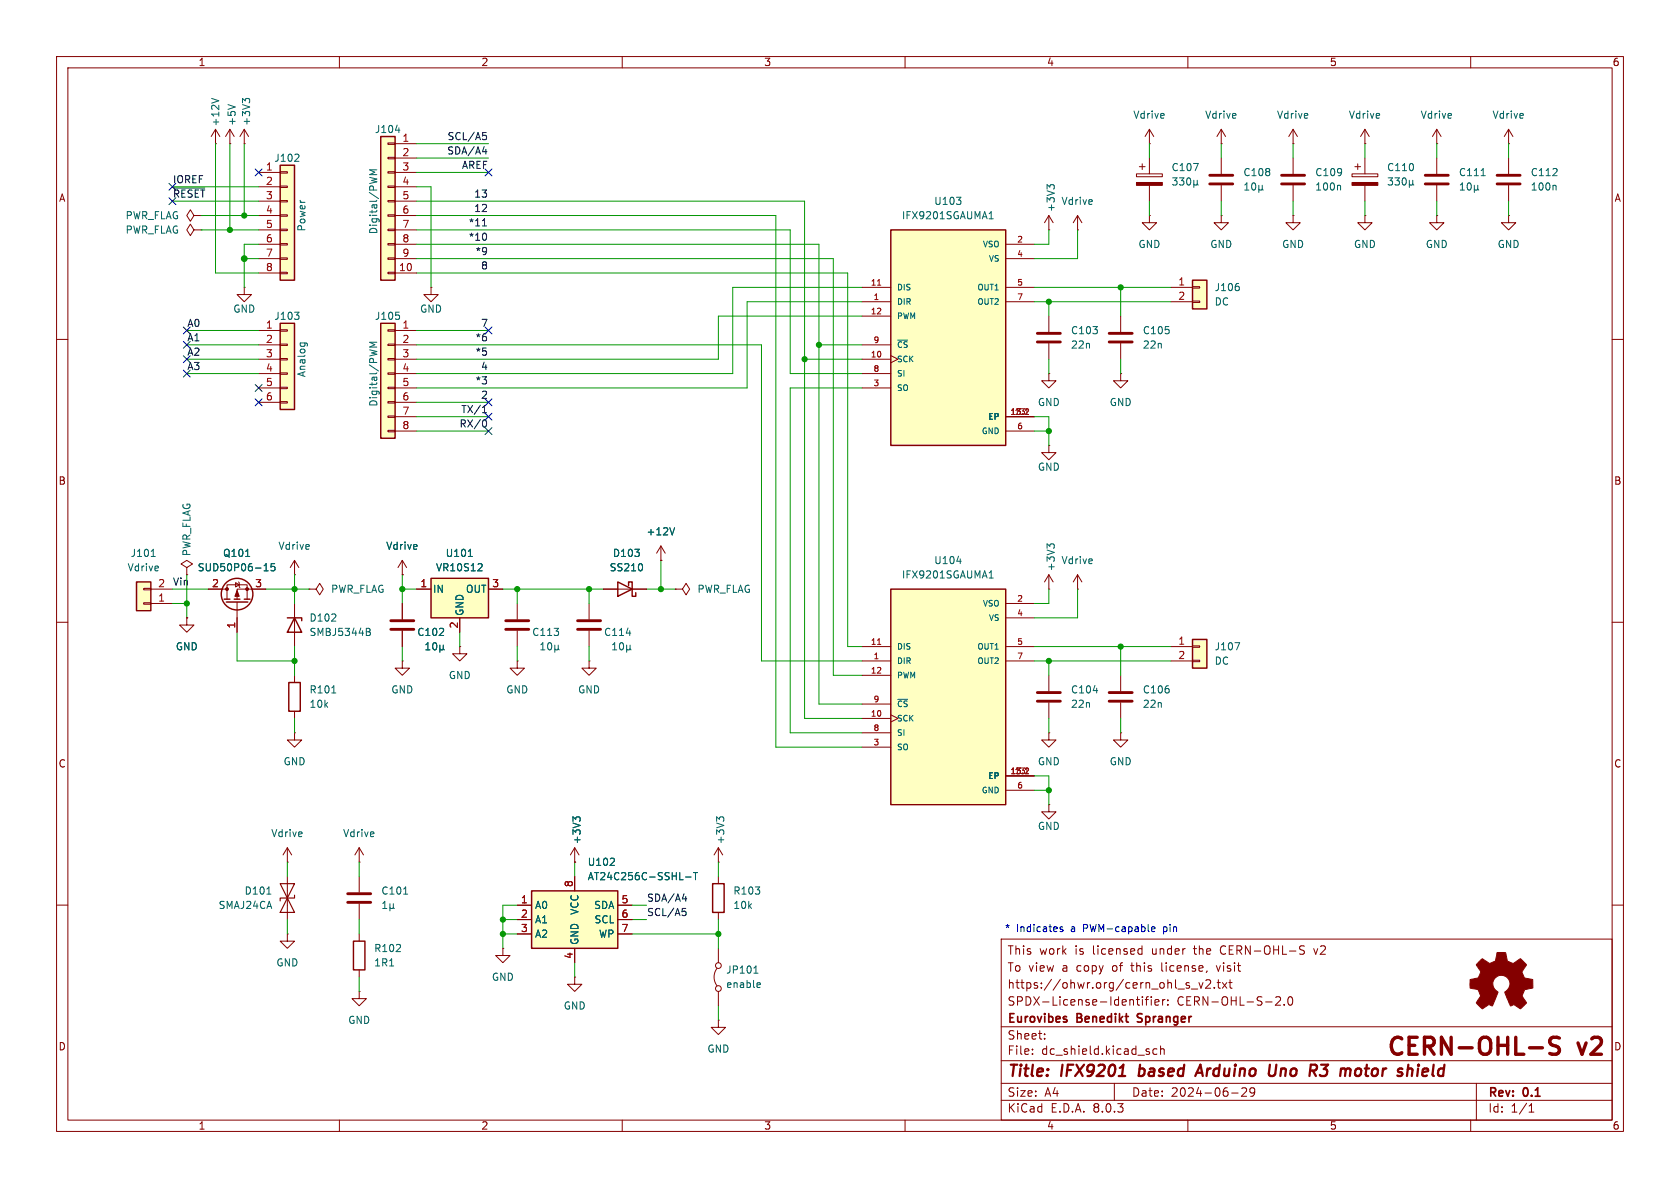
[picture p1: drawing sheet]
<svg xmlns="http://www.w3.org/2000/svg" width="297mm" height="210mm" viewBox="0 0 297 210" stroke-linecap="round" stroke-linejoin="round" font-family="sans-serif">
<g fill="none" stroke="#840000" stroke-width=".18">
<path d="M10 10h277v190h-277zM12 12h273v186h-273zM60 10v2M110 10v2M160 10v2M210 10v2M260 10v2M10 60h2M43.2 50.8v1.3h1.2l-1.2 1.2-1.3-1.2h1.3M43.2 50.8h.1M285 60h2M10 110h2"/>
<path d="M71.1 116.8v1.3h1.3l-1.3 1.3-1.3-1.3h1.3M71.1 116.8h.1M91.4 116.8v1.3h1.3l-1.3 1.3-1.2-1.3h1.2M91.4 116.8h.1M91.4 106.7v2.8M91.4 111.5v2.8M104.1 106.7v2.8M104.1 111.5v2.8M285 110h2M10 160h2M285 160h2M101.6 172.7v1.3h1.3l-1.3 1.3-1.3-1.3h1.3"/>
<path d="M101.6 172.7h.1M177 166h108v32h-108zM200.9 176.7h.6M201.3 177.7h.2M201.5 167.7l.4 .1M201.9 167.2v1.5M201.9 168.6l-.4 .1M202 176.2v.1M202 176.7v1M202.5 176.7h.5M203 176.2l-.3 .2v1.3M203.5 176.2v.1"/>
<path d="M203.5 176.7v1M204.2 177.2l.7-.1-.1-.3-.4-.1-.2 .2v.7h.6M205.5 176.7v1M206 176.7l-.3 .1-.2 .2M206.5 177.6v.1M206.5 176.8v.1M209.9 174.2l.3 .1 .1 .2-.2 .2h-.3M209.9 173.7l.3 .1M210.6 174.8h1.1M212 173.7l.3 1 .4-1M213.2 173.3l.5-.1 .3 .1v.3l-.9 1.1h.9M214.7 174.6v.1"/>
<path d="M215 170.7l.4 1M215.2 173.7h.5M215.4 173.2v1.3l.3 .2M216.1 173.7l.8 1M216.9 173.7l-.8 1M217.2 173.7h.6M217.5 173.2v1.3l.3 .2M225.5 176.3l.6-.1 .2 .1 .1 .3-.9 1.1h.9M227 177.6v.1M227.8 176.3l.2-.1a.81 .81 0 0 1 .6 .6 .81 .81 0 0 1-.3 .8l-.1 .1a.81 .81 0 0 1-.4-1.4zM229.9 167.8l.6 .3 .1 .3-.3 .3-.6-.1M229.9 167.3h.7"/>
<path d="M232.2 167.7l.4 1M60 198v2M110 198v2M160 198v2M177 194.5h108M177 191.5h108M177 187.5h108M177 181.5h108M182.5 186.3v.1M182.5 185.5v.1M184.7 183.6v.1M184.7 182.8v.1"/>
<path d="M197 191.5v3M204.5 185.5l-.4-.1-.3 .3v.4l.2 .2h.5M205.2 185.5l.2-.1 .3 .1 .1 .9M205.2 184.9v1.5M210 198v2M217.7 193.2h1.2M219.5 192.4l.6-.1 .2 .1 .1 .3-.9 1.1h.9M221.8 192.9l-.3 .3h-.3l-.2-.3 .1-.5 .4-.1 .2 .1a.99 .99 0 0 1-.3 1.4h-.3M260 198v2M261 191.5v6.5M270.3 196.6h.9M270.3 195.5l.4-.4v1.5"/>
</g>
<path d="M201.3 190.1l.2 .1M201.6 188.2l-.3 2M211.3 190.2l.9-2 .4 2M211.6 189.6h.9M225.6 188.2l-.2 1.6a.66 .66 0 0 1-.8 .4M233.3 190l.3 .2h.6M233.6 188.2h1.2M240.3 188.9a.62 .62 0 0 0-.7 .4v.7a.52 .52 0 0 0 .8 .1M250.7 188.9l-.2 1.3" fill="none" stroke="#840000" stroke-width=".4"/>
<path d="M201.1 179.3v.5M201.1 180.6l.2 .1" fill="none" stroke="#840000" stroke-width=".3"/>
<path d="M270.4 185.2h2.3M275.7 183.5l-.4-.1h-.8a.73 .73 0 0 0-.5 .7 .73 .73 0 0 0 .5 .7 1.1 1.1 0 0 1 1.2 .7 .77 .77 0 0 1-.6 .9h-.7l-.4-.2" fill="none" stroke="#840000" stroke-width=".6"/>
<path d="M89.4 111.3h4.1M89.4 109.7h4.1M102.1 111.3h4.1M102.1 109.7h4.1" fill="none" stroke="#840000" stroke-width=".51"/>
<g fill="none" stroke="#006464" stroke-width=".18">
<path d="M95.6 114.9h.7M95.6 114l.4-.4v1.3M96.9 113.7l.2-.1a.68 .68 0 0 1 .5 .6 .68 .68 0 0 1-.5 .7l-.2-.1-.1-.4zM98.1 114.7l.2 .2h.2l.2-.2M98.1 114v1.3M98.7 114.7l.2 .2M98.7 114v.7M108.3 114.9h.7M108.3 114l.4-.4v1.3M109.6 113.7l.2-.1a.68 .68 0 0 1 .5 .6 .68 .68 0 0 1-.5 .7l-.2-.1-.1-.4zM110.7 111.9h.8M110.8 114.7l.2 .2h.2l.2-.2"/>
<path d="M110.8 114v1.3M111.4 114.7l.2 .2M111.4 114v.7"/>
</g>
<path d="M67.3 57.2h2.5v20.3h-2.5z" fill="#ffffc2"/>
<g fill="none" stroke="#840000" stroke-width=".18">
<path d="M228.6 25.4h.1M228.6 22.9l-.8 1.2M228.6 22.9v2.5M228.6 27.9v2.8M228.6 32.8v2.8M228.6 22.9l.8 1.2M239 30.7h4.6v.5h-4.6zM239.5 29.5h1M240 29v1M241.3 38.1v1.3h1.3l-1.3 1.2-1.3-1.2h1.3M241.3 38.1h.1M241.3 25.4h.1"/>
<path d="M241.3 22.9l-.8 1.2M241.3 22.9v2.5M241.3 27.9v2.8M241.3 32.8v2.8M241.3 22.9l.8 1.2M254 38.1v1.3h1.3l-1.3 1.2-1.3-1.2h1.3M254 38.1h.1M254 27.9v2.8M254 32.8v2.8M266.7 38.1v1.3h1.3l-1.3 1.2-1.3-1.2h1.3M266.7 38.1h.1M266.7 25.4h.1"/>
<path d="M266.7 22.9l-.8 1.2M266.7 22.9v2.5M266.7 22.9l.8 1.2M68.6 58.3h1.2v.2h-1.2zM69.8 58.4h3.9M68.6 76.1h1.2v.2h-1.2zM68.6 73.5h1.2v.3h-1.2zM68.6 71h1.2v.2h-1.2zM68.6 68.5h1.2v.2h-1.2zM68.6 65.9h1.2v.3h-1.2zM68.6 63.4h1.2v.2h-1.2zM68.6 60.8h1.2v.3h-1.2z"/>
<path d="M69.8 61h3.9M69.8 63.5h3.9M69.8 66h3.9M69.8 68.6h3.9M69.8 71.1h3.9M69.8 73.7h3.9M69.8 76.2h3.9M71.1 99.1l-.7 1.2M71.1 99.1v2.5M71.1 99.1l.8 1.2M116.8 99.1h.1M116.8 96.5l-.7 1.3"/>
<path d="M116.8 96.5v2.6M116.8 96.5l.8 1.3M71.1 101.6h.1M71.1 106.7v2.8M71.1 111.5v2.8M106.7 104.1h7.6M52.1 129.5v1.3h1.2l-1.2 1.3-1.3-1.3h1.3M52.1 129.5h.1M185.4 129.5v1.3h1.3l-1.3 1.3-1.3-1.3h1.3M185.4 129.5h.1M198.1 129.5v1.3h1.3l-1.3 1.3-1.3-1.3h1.3M198.1 129.5h.1"/>
<path d="M50.8 152.4h.1M50.8 149.9v2.5M50.8 154.9v7.7M50.8 149.9l-.8 1.2M50.8 149.9l.8 1.2M63.5 152.4h.1M63.5 149.9v2.5M63.5 154.9v2.8M63.5 159.8v2.8M63.5 149.9l-.8 1.2M63.5 149.9l.8 1.2M185.4 142.2v1.3h1.3l-1.3 1.3-1.3-1.3h1.3"/>
<path d="M185.4 142.2h.1M50.8 165.1v1.3h1.3l-1.3 1.2-1.3-1.2h1.3M50.8 165.1h.1M63.5 175.3v1.2h1.3l-1.3 1.3-1.3-1.3h1.3M63.5 175.3h.1M63.5 165.1v1.3M63.5 171.5v1.2M88.9 167.6v1.3h1.3l-1.3 1.3-1.3-1.3h1.3M88.9 167.6h.1M126.7 171.2a2.54 2.54 0 0 0 0 3M127 167.6v2.6M127 175.3v2.5"/>
<path d="M127 180.3v1.3h1.3l-1.3 1.3-1.3-1.3h1.3M127 180.3h.1"/>
<circle cx="127" cy="174.8" r=".51"/>
<circle cx="127" cy="170.7" r=".51"/>
</g>
<path d="M67.3 57.2h2.5v20.3h-2.5zM109.2 102.9l2.6 1.2-2.6 1.3zM111.1 103.5v-.6h.7v2.5h.6v-.6M62.5 166.4h2v5.1h-2z" fill="none" stroke="#840000" stroke-width=".25"/>
<g fill="none" stroke="#006464" stroke-width=".18">
<path d="M236.8 32.8l.2 .1v.7M245.4 31.4h.8l-.4 .5 .3 .1v.6l-.2 .1-.5-.1M246.6 31.4h.8l-.4 .5 .3 .1v.6l-.1 .1-.6-.1M248 31.6l.2-.2a.68 .68 0 0 1 .4 .7 .68 .68 0 0 1-.4 .6l-.2-.1-.1-.4zM249.2 32.5l.1 .2h.3l.2-.2M249.2 31.9v1.2M249.8 32.5l.1 .2M249.8 31.9v.6M258.2 33.6h.7M258.2 32.7l.3-.4v1.3M259.5 32.5l.2-.2a.68 .68 0 0 1 .4 .7 .68 .68 0 0 1-.4 .6l-.2-.1-.1-.4zM260.6 33.4l.2 .2h.3l.1-.2"/>
<path d="M260.6 32.8v1.2M261.2 33.4l.2 .2M261.2 32.8v.6M261.9 31.1h.7M70 55.2h.6M70.5 55.7l.1 .2-.1 .5M66.6 60.5h-1.3l1 .4-1 .5h1.3M113.5 99.9v.8M119.3 93.3l-.5 1.3M75.3 114.9h.7M75.3 114l.3-.4v1.3M76.7 113.7l.1-.1a.68 .68 0 0 1 .4 .6 .68 .68 0 0 1-.4 .7 .84 .84 0 0 1-.1-1.2z"/>
<path d="M77.8 114.7l.1 .2h.3l.2-.2M77.8 114v1.3M78.4 114.7l.1 .2M78.4 114v.7M47.2 158.1h.7M67.7 159.7l.3-.4v1.3M68.9 159.8v1.2M69.5 159.8v.6M71.4 158.1h.7M67.7 160.6h.7M68.9 170.8h.7M68.9 160.4l.2 .2h.3l.1-.2"/>
<path d="M69.5 160.4l.2 .2M133.3 172h.7M133.5 170.9l.1-.1v1.2M134 173.7l.4 .1v.2l-.6 .1M134.4 174.5l-.4 .1"/>
</g>
<path d="M226.6 32.5h4M226.6 31h4M252 32.5h4M252 31h4M69.1 111.3h4.1M69.1 109.7h4.1M61.5 159.5h4M61.5 158h4" fill="none" stroke="#840000" stroke-width=".51"/>
<g fill="#840000" stroke="#840000" stroke-width=".18">
<path d="M261.5 170l.6-.5 .8 .6a.62 .62 0 0 0 1.1 0l.2-.1a1.62 1.62 0 0 0 .4-1.4l.1-.2h1.5l.1 .8a.74 .74 0 0 0 .7 .9l.5 .2 1.3-.8 1 1-.4 .7a.75 .75 0 0 0-.1 1.2l.2 .5 1.5 .3v1.5l-1.4 .2-.1 .2a1.23 1.23 0 0 0-.3 1.2l.7 1-.1 .1-1 .9-.8-.5a.54 .54 0 0 0-.9 0l-1.1-2.3a2.33 2.33 0 0 0 .9-2 1.54 1.54 0 0 0-2.5-.7 1.54 1.54 0 0 0 .4 2.6l-1 2.4a.69 .69 0 0 0-1.1 .2l-.6 .3-1.1-1 .8-1.2-.3-.6a.71 .71 0 0 0-.9-.7l-.7-.2v-1.4l.4-.1a1.11 1.11 0 0 0 1.3-.7 .72 .72 0 0 0-.2-1.2l-.4-.7z"/>
<path d="M239 32.3h4.6v.5h-4.6z"/>
</g>
<path d="M49.5 156.2h2.6l-1.3 2.6zM50.8 158.8l1.3 2.5h-2.6zM52.1 158.2v.6h-2.6v.5" fill="none" stroke="#840000" stroke-width=".2"/>
<path d="M76.2 102.2h10.2v7h-10.2z" fill="#ffffc2"/>
<path d="M76.2 102.2h10.2v7h-10.2zM51.1 120.7h2v5h-2z" fill="none" stroke="#840000" stroke-width=".25"/>
<g fill="none" stroke="#840000" stroke-width=".18">
<path d="M185.4 38.1l-.7 1.3M185.4 38.1v2.5M185.4 38.1l.8 1.3M190.5 38.1l-.8 1.3M190.5 38.1v2.5M190.5 38.1l.8 1.3M200.9 30.7h4.6v.5h-4.6zM201.4 29.5h1M201.9 29v1M203.2 38.1v1.3h1.3l-1.3 1.2-1.3-1.2h1.3M203.2 38.1h.1M203.2 25.4h.1"/>
<path d="M203.2 22.9v2.5M203.2 27.9v2.8M203.2 32.8v2.8M203.2 22.9l-.8 1.2M203.2 22.9l.8 1.2M215.9 25.4h.1M215.9 38.1v1.3h1.3l-1.3 1.2-1.3-1.2h1.3M215.9 38.1h.1M215.9 22.9l-.8 1.2M215.9 22.9v2.5M215.9 27.9v2.8M215.9 32.8v2.8"/>
<path d="M215.9 22.9l.8 1.2M228.6 38.1v1.3h1.3l-1.3 1.2-1.3-1.2h1.3M228.6 38.1h.1M254 25.4h.1M254 22.9l-.8 1.2M254 22.9v2.5M254 22.9l.8 1.2M266.7 27.9v2.8M266.7 32.8v2.8M185.4 40.6h.1M190.5 40.6h.1M52.1 119.4v1.3"/>
<path d="M73.7 104.1h2.5M81.3 114.3v1.3h1.2l-1.2 1.2-1.3-1.2h1.3M81.3 114.3h.1M81.3 109.2v2.6M86.4 104.1h2.5M104.1 116.8v1.3h1.3l-1.3 1.3-1.2-1.3h1.2M104.1 116.8h.1M52.1 125.7v1.3"/>
</g>
<g fill="none" stroke="#006464" stroke-width=".18">
<path d="M185.6 33.1l-.5-.5v.8M185.6 32.9l.2-.3h.3l.3 .3M207.3 31.4h.8l-.4 .5 .3 .1v.6l-.2 .1-.5-.1M208.5 31.4h.8l-.4 .5 .3 .1v.6l-.1 .1-.6-.1M209.9 31.6l.2-.2a.68 .68 0 0 1 .4 .7 .68 .68 0 0 1-.4 .6l-.2-.1-.1-.4zM211 28.9h.8l-.5 1.3M211.1 32.5l.1 .2h.3l.2-.2M211.1 31.9v1.2M211.7 32.5l.1 .2M211.7 31.9v.6M220.1 33.6h.7M220.1 32.7l.3-.4v1.3"/>
<path d="M221.4 32.5l.2-.2a.68 .68 0 0 1 .4 .7 .68 .68 0 0 1-.4 .6l-.2-.1-.1-.4zM222.5 33.4l.2 .2h.3l.1-.2M222.5 32.8v1.2M223.1 33.4l.2 .2M223.1 32.8v.6M274.9 32.8l.2 .1v.7M82.8 98.4h.7M85 99.6l.2 .3v.3l-.7 .7h.7M58.7 122.5h.7"/>
</g>
<path d="M200.9 32.3h4.6v.5h-4.6z" fill="#840000" stroke="#840000" stroke-width=".18"/>
<path d="M213.9 32.5h4M213.9 31h4M264.7 32.5h4M264.7 31h4" fill="none" stroke="#840000" stroke-width=".51"/>
<path d="M49.5 57.2h2.6v15.2h-2.6z" fill="#ffffc2"/>
<g fill="none" stroke="#840000" stroke-width=".18">
<path d="M45.7 58.4h3.8M49.5 58.3h1.3v.2h-1.3zM76.2 50.8v1.3h1.3l-1.3 1.2-1.3-1.2h1.3M76.2 50.8h.1M45.7 61h3.8M45.7 63.5h3.8M45.7 66h3.8M45.7 68.6h3.8M45.7 71.1h3.8M49.5 71h1.3v.2h-1.3zM49.5 68.5h1.3v.2h-1.3zM49.5 65.9h1.3v.3h-1.3z"/>
<path d="M49.5 63.4h1.3v.2h-1.3zM49.5 60.8h1.3v.3h-1.3zM54.6 104.1h1.3l.6-1 .6 1-.6 1.1-.6-1.1M54.6 104.1h.1M198.1 119.4v2.8M198.1 124.2v2.8"/>
</g>
<path d="M49.5 57.2h2.6v15.2h-2.6z" fill="none" stroke="#840000" stroke-width=".25"/>
<path d="M52.1 55.2h.8l-.5 .5M52.7 55.7l.2 .2-.2 .5M53.1 60.6h1l.2 .3M53.1 60.6v.4M53.9 60.6v.4" fill="none" stroke="#006464" stroke-width=".18"/>
<path d="M196.1 124h4.1M196.1 122.4h4.1" fill="none" stroke="#840000" stroke-width=".51"/>
<path d="M67.3 24.1h2.5v25.4h-2.5z" fill="#ffffc2"/>
<g fill="none" stroke="#840000" stroke-width=".18">
<path d="M68.6 38h1.2v.2h-1.2zM68.6 35.4h1.2v.3h-1.2zM68.6 32.9h1.2v.2h-1.2zM68.6 30.4h1.2v.2h-1.2zM68.6 27.8h1.2v.3h-1.2zM68.6 25.3h1.2v.2h-1.2zM69.8 25.4h3.9M69.8 27.9h3.9M69.8 30.5h3.9M69.8 33h3.9M69.8 35.6h3.9M69.8 38.1h3.9"/>
<path d="M68.6 48.1h1.2v.3h-1.2zM68.6 45.6h1.2v.2h-1.2zM68.6 43.1h1.2v.2h-1.2zM68.6 40.5h1.2v.3h-1.2zM69.8 48.3h3.9M69.8 40.6h3.9M69.8 43.2h3.9M69.8 45.7h3.9"/>
</g>
<path d="M67.3 24.1h2.5v25.4h-2.5z" fill="none" stroke="#840000" stroke-width=".25"/>
<path d="M66.6 30h-1.3l1 .4-1 .5h1.3M69.9 23h.8" fill="none" stroke="#006464" stroke-width=".18"/>
<path d="M210.8 113h2.6v5.1h-2.6z" fill="#ffffc2"/>
<path d="M34.3 40.6l-.6-1-.7 1 .7 1.1 .6-1.1h1.3M35.6 40.6h.1M190.5 104.1h.1M190.5 101.6l-.8 1.3M190.5 101.6v2.5M190.5 101.6l.8 1.3M207 114.3h3.8M207 116.8h3.8M210.8 116.7h1.3v.3h-1.3zM210.8 114.2h1.3v.2h-1.3z" fill="none" stroke="#840000" stroke-width=".18"/>
<path d="M210.8 113h2.6v5.1h-2.6z" fill="none" stroke="#840000" stroke-width=".25"/>
<path d="M218.3 113.6h.9l-.6 1.3" fill="none" stroke="#006464" stroke-width=".18"/>
<path d="M157.5 104.1h20.3v38.1h-20.3z" fill="#ffffc2"/>
<path d="M157.5 104.1h20.3v38.1h-20.3zM126 156.2h2v5.1h-2z" fill="none" stroke="#840000" stroke-width=".25"/>
<g fill="none" stroke="#840000" stroke-width=".18">
<path d="M34.3 38.1l-.6-1-.7 1 .7 1 .6-1h1.3M35.6 38.1h.1M152.4 116.8h5.1M152.4 114.3h5.1M152.4 119.4h5.1M177.8 116.8h5.1M177.8 114.3h5.1M177.8 106.7h5.1M177.8 109.2h5.1M185.4 104.1h.1M185.4 101.6l-.7 1.3M185.4 101.6v2.5"/>
<path d="M185.4 119.4v2.8M185.4 101.6l.8 1.3M152.4 127h5.1M152.4 132.1h5.1M152.4 129.5h5.1M152.4 124.5h5.1M157.5 126.4l1.2 .6-1.2 .6M177.8 137.2h5.1M177.8 139.7h5.1M185.4 124.2v2.8M127 152.4h.1M127 149.9l-.8 1.2"/>
<path d="M127 149.9v2.5M127 154.9v1.3M127 149.9l.8 1.2M127 161.3v1.3"/>
</g>
<path d="M155.1 113.9h.6M181.6 135.8l.2 .2v.2l-.6 .6h.6" fill="none" stroke="#a90000" stroke-width=".18"/>
<path d="M169.2 99.2h.7M185.6 96.6l-.5-.5v.8M185.6 96.4l.2-.3h.3l.3 .3M174.9 102.2h.7M174.9 101.3l.3-.4v1.3M158.7 123.6h1.8M193.3 122.1h.8M127.2 144.8l-.5-.4v.8M127.2 144.6l.2-.2h.3l.3 .2" fill="none" stroke="#006464" stroke-width=".18"/>
<path d="M183.4 124h4.1M183.4 122.4h4.1" fill="none" stroke="#840000" stroke-width=".51"/>
<path d="M210.8 49.5h2.6v5.1h-2.6z" fill="#ffffc2"/>
<path d="M207 50.8h3.8M207 53.3h3.8M210.8 53.2h1.3v.3h-1.3zM210.8 50.7h1.3v.2h-1.3z" fill="none" stroke="#840000" stroke-width=".18"/>
<path d="M210.8 49.5h2.6v5.1h-2.6z" fill="none" stroke="#840000" stroke-width=".25"/>
<path d="M219 50.7l.1 .1-.1 .5" fill="none" stroke="#006464" stroke-width=".18"/>
<path d="M49.5 29.2h2.6v20.3h-2.6z" fill="#ffffc2"/>
<g fill="none" stroke="#840000" stroke-width=".18">
<path d="M45.7 30.5h3.8M45.7 33h3.8M45.7 35.6h3.8M45.7 38.1h3.8M49.5 38h1.3v.2h-1.3zM49.5 35.4h1.3v.3h-1.3zM49.5 32.9h1.3v.2h-1.3zM49.5 30.4h1.3v.2h-1.3zM45.7 40.6h3.8M45.7 43.2h3.8M45.7 45.7h3.8M45.7 48.3h3.8"/>
<path d="M49.5 48.1h1.3v.3h-1.3zM49.5 45.6h1.3v.2h-1.3zM49.5 43.1h1.3v.2h-1.3zM49.5 40.5h1.3v.3h-1.3zM198.1 55.9v2.8M198.1 60.7v2.8"/>
</g>
<path d="M49.5 29.2h2.6v20.3h-2.6z" fill="none" stroke="#840000" stroke-width=".25"/>
<path d="M52.7 27.3l.2 .2-.1 .3-.7 .7h.8" fill="none" stroke="#006464" stroke-width=".18"/>
<path d="M196.1 58.9h4.1M196.1 60.5h4.1" fill="none" stroke="#840000" stroke-width=".51"/>
<path d="M157.5 40.6h20.3v38.1h-20.3z" fill="#ffffc2"/>
<path d="M157.5 40.6h20.3v38.1h-20.3zM50.8 109.2h2.5v.5M52.1 109.2l1.2 2.6h-2.5z" fill="none" stroke="#840000" stroke-width=".25"/>
<g fill="none" stroke="#840000" stroke-width=".18">
<path d="M38.1 25.4h.1M38.1 22.9l-.8 1.2M38.1 22.9v2.5M38.1 22.9l.8 1.2M40.6 25.4h.1M40.6 22.9l-.7 1.2M40.6 22.9v2.5M40.6 22.9l.8 1.2M43.2 25.4h.1M43.2 22.9l-.8 1.2M43.2 22.9v2.5M43.2 22.9l.7 1.2"/>
<path d="M152.4 53.3h5.1M152.4 50.8h5.1M152.4 55.9h5.1M177.8 53.3h5.1M177.8 50.8h5.1M177.8 43.2h5.1M177.8 45.7h5.1M185.4 55.9v2.8M152.4 63.5h5.1M152.4 68.6h5.1M152.4 66h5.1M152.4 61h5.1"/>
<path d="M157.5 62.9l1.2 .6-1.2 .6M177.8 73.7h5.1M177.8 76.2h5.1M185.4 78.7v1.3h1.3l-1.3 1.3-1.3-1.3h1.3M185.4 78.7h.1M185.4 60.7v2.8M52.1 106.7v7.6M119.4 104.1h1.2l.7-1 .6 1-.6 1.1-.7-1.1M119.4 104.1h.1"/>
</g>
<path d="M155.1 50.4h.6M181.6 72.3l.2 .2v.2l-.6 .6h.6" fill="none" stroke="#a90000" stroke-width=".18"/>
<path d="M37.4 17.4l1.3 .4M40.3 18.5l1.3 .4M43.4 17.8l-.5-.4v.8M43.4 17.6l.2-.2h.3l.2 .2M169.1 34.9h.8l-.4 .5M169.8 35.5v.5M174.9 38.7h.7M174.9 37.8l.3-.4v1.3M158.7 60.1h1.8M64.8 111.1l.6 .1v.2l-.2 .3M64.8 111.7h.4M65.2 111.7l.3 .2-.1 .3-.6 .1" fill="none" stroke="#006464" stroke-width=".18"/>
<path d="M183.4 58.9h4.1M183.4 60.5h4.1" fill="none" stroke="#840000" stroke-width=".51"/>
<path d="M24.1 102.9h2.6v5.1h-2.6z" fill="#ffffc2"/>
<g fill="none" stroke="#840000" stroke-width=".18">
<path d="M185.4 66v1.3h1.3l-1.3 1.3-1.3-1.3h1.3M185.4 66h.1M198.1 66v1.3h1.3l-1.3 1.3-1.3-1.3h1.3M198.1 66h.1M25.4 104h1.3v.3h-1.3zM25.4 106.6h1.3v.2h-1.3zM26.7 106.7h3.8M26.7 104.1h3.8M33 100.3l1-.6-1-.6-1 .6 1 .6v1.3M33 101.6h.1M33 109.2v1.3h1.3l-1.3 1.3-1.3-1.3h1.3M33 109.2h.1"/>
<path d="M101.6 152.4h.1M101.6 149.9l-.8 1.2M101.6 149.9v2.5M101.6 149.9l.8 1.2"/>
</g>
<path d="M24.1 102.9h2.6v5.1h-2.6z" fill="none" stroke="#840000" stroke-width=".25"/>
<path d="M26.7 98.4h.8M101.8 144.8l-.5-.4v.8M101.8 144.6l.2-.2h.3l.3 .2" fill="none" stroke="#006464" stroke-width=".18"/>
<path d="M94 157.5h15.2v10.1h-15.2z" fill="#ffffc2"/>
<g fill="none" stroke="#840000" stroke-width=".25">
<path d="M39.6 105.9h1M40 106.4h3.8M41.4 105.9h1M43.2 105.9h1M94 157.5h15.2v10.1h-15.2z"/>
<circle cx="41.9" cy="105" r="2.79"/>
</g>
<g fill="none" stroke="#840000" stroke-width=".18">
<path d="M52.1 99.1l-.8 1.2M52.1 99.1v2.5M52.1 99.1l.7 1.2M116.8 99.1h.1M33 109.2h.1M36.8 104.1h3.3M40.1 105.9v-2.5h3.6v2.5M41.7 103l.6 .4-.6 .4zM41.9 106.4v5.4M42.2 102.9l.1 .1v.8l.1 .1M47 104.1h-5.1v1.8M52.1 101.6h.1"/>
<path d="M71.1 101.6h.1M71.1 106.7v2.8M71.1 111.5v2.8M73.7 104.1h2.5M81.3 109.2v2.6M86.4 104.1h2.5M106.7 104.1h2.5M111.8 104.1h2.5M101.6 152.4h.1M101.6 154.9v2.6M91.4 160h2.6M91.4 162.6h2.6"/>
<path d="M91.4 165.1h2.6M101.6 167.6v2.6M109.2 160h2.6M109.2 162.6h2.6M109.2 165.1h2.6"/>
</g>
<g fill="none" stroke="#006464" stroke-width=".18">
<path d="M43.4 98.4h.7M48.6 99.6h-.6l-.1 .6 .2-.1 .4 .1 .1 .2v.4l-.2 .1-.5-.1M82.8 98.4h.7M85 99.6l.2 .3v.3l-.7 .7h.7M113.5 99.9v.8M119.3 93.3l-.5 1.3M46.7 100.9h.7M46.7 100l.4-.4v1.3M75.3 114.9h.7M75.3 114l.3-.4v1.3M76.7 113.7l.1-.1a.68 .68 0 0 1 .4 .6 .68 .68 0 0 1-.4 .7 .84 .84 0 0 1-.1-1.2zM77.8 114.7l.1 .2h.3l.2-.2"/>
<path d="M77.8 114v1.3M78.4 114.7l.1 .2M78.4 114v.7M101.8 144.8l-.5-.4v.8M101.8 144.6l.2-.2h.3l.3 .2M107.8 153h.8M108.6 151.8v.5M121.2 155h1M122.6 154.2h.7M123 154.2v1.3"/>
</g>
<g fill="#840000" stroke="#840000" stroke-width=".18">
<path d="M41.9 104.4l.4 1h-.8z"/>
<circle cx="43.7" cy="104.1" r=".25"/>
<circle cx="40.1" cy="104.1" r=".25"/>
</g>
<g fill="none" stroke="#0f0f0f" stroke-width=".18">
<path d="M30.7 33.2h5.5M85.3 26.8h.8M85.3 39.9h.7M85.4 23.4h.6M85.5 23.9h.3l.2 .3v.4l-.5 .1M85.9 26.4v.8M86 41.4v.8M85.3 73h.7M85.4 72l.3-.3v1.3M85.6 74.2a.68 .68 0 0 1 .4 .7 .68 .68 0 0 1-.4 .6M120.6 158.9h.8M121.2 158.5v.8"/>
<path d="M120.6 160.6h.6M120.8 161.1h.3l.2 .2-.1 .5-.4 .1"/>
</g>
<path d="M187.9 163.9l-.3-.1-.2 .2v.2l.5 .1v.3h-.5M203.6 164.3l.6-.2-.1-.2-.3-.1-.2 .2 .1 .6h.4" fill="none" stroke="#0000c2" stroke-width=".18"/>
<g fill="none" stroke="#009600" stroke-width=".18">
<path d="M30.5 33h15.2M30.5 35.6h15.2M35.6 38.1h10.1M38.1 25.4v22.9h7.6M40.6 25.4v15.2M43.2 25.4v12.7M73.7 38.1h63.5v94h15.2M73.7 35.6h68.5v91.4h10.2M73.7 33h2.5v17.8M73.7 25.4h12.7M73.7 27.9h12.7M73.7 30.5h12.7"/>
<path d="M203.2 25.4v2.5M203.2 35.6v2.5M215.9 25.4v2.5M215.9 35.6v2.5M228.6 25.4v2.5M228.6 35.6v2.5M241.3 25.4v2.5M241.3 35.6v2.5M254 25.4v2.5M254 35.6v2.5M266.7 25.4v2.5M266.7 35.6v2.5"/>
<path d="M33 58.4h12.7M35.6 40.6h10.1M43.2 45.7h2.5M45.7 43.2h-2.5v7.6M73.7 43.2h71.1v81.3h7.6M73.7 45.7h73.6v73.7h5.1M73.7 40.6h66v25.4h12.7M73.7 48.3h76.2v66h2.5M73.7 58.4h12.7M152.4 55.9h-25.4v7.6h-53.3M152.4 53.3h-20.3v15.3h-58.4M152.4 50.8h-22.9v15.2h-55.8"/>
<path d="M182.9 53.3h24.1M182.9 50.8h24.1M185.4 40.6v2.6h-2.5M185.4 53.3v2.6M190.5 40.6v5.1h-7.6M198.1 50.8v5.1M33 66h12.7M33 63.5h12.7M33 61h12.7M73.7 61h60.9v55.8h17.8M73.7 73.7h12.7M73.7 76.2h12.7"/>
<path d="M73.7 71.1h12.7M142.2 63.5h10.2M144.8 61h7.6M152.4 68.6h-12.7v60.9h12.7M182.9 73.7h2.5v5M182.9 76.2h2.5M185.4 63.5v2.5M198.1 63.5v2.5M116.8 99.1v5M30.5 106.7h2.5M30.5 104.1h6.3M33 101.6v7.6"/>
<path d="M41.9 111.8v5h10.2M47 104.1h7.6M52.1 101.6v5.1M52.1 114.3v5.1M71.1 104.1h2.6M71.1 101.6v5.1M71.1 114.3v2.5M81.3 111.8v2.5M88.9 104.1h17.8M91.4 104.1v2.6M91.4 114.3v2.5M104.1 104.1v2.6"/>
<path d="M104.1 114.3v2.5M114.3 104.1h5.1M182.9 116.8h24.1M182.9 114.3h24.1M185.4 104.1v2.6h-2.5M185.4 116.8v2.6M190.5 104.1v5.1h-7.6M198.1 114.3v5.1M52.1 127v2.5M182.9 137.2h2.5v5M182.9 139.7h2.5M185.4 127v2.5"/>
<path d="M198.1 127v2.5M50.8 152.4v2.5M63.5 152.4v2.5M101.6 152.4v2.5M127 152.4v2.5M50.8 162.6v2.5M63.5 162.6v2.5M63.5 172.7v2.6M88.9 162.6h2.5M88.9 165.1h2.5M91.4 160h-2.5v7.6M101.6 170.2v2.5"/>
<path d="M111.8 162.6h2.5M111.8 165.1h15.2M111.8 160h2.5M127 162.6v5M127 177.8v2.5"/>
</g>
<g fill="none" stroke="#000084" stroke-width=".18">
<path d="M29.9 35l1.2 1.2M29.9 32.4l1.2 1.2M31.1 35l-1.2 1.2M31.1 32.4l-1.2 1.2M45.1 29.9l1.2 1.2M46.3 29.9l-1.2 1.2M85.8 29.9l1.2 1.2M87 29.9l-1.2 1.2M32.4 57.8l1.2 1.2M33.6 57.8l-1.2 1.2M85.8 57.8l1.2 1.2M87 57.8l-1.2 1.2"/>
<path d="M32.4 65.4l1.2 1.2M32.4 60.4l1.2 1.2M32.4 62.9l1.2 1.2M33.6 65.4l-1.2 1.2M33.6 60.4l-1.2 1.2M33.6 62.9l-1.2 1.2M45.1 70.5l1.2 1.2M45.1 68l1.2 1.2M46.3 70.5l-1.2 1.2M46.3 68l-1.2 1.2M85.8 73.1l1.2 1.2M85.8 75.6l1.2 1.2"/>
<path d="M85.8 70.5l1.2 1.2M87 73.1l-1.2 1.2M87 75.6l-1.2 1.2M87 70.5l-1.2 1.2"/>
</g>
<g fill="#009600" stroke="#009600" stroke-width=".18">
<circle cx="43.2" cy="38.1" r=".46"/>
<circle cx="40.6" cy="40.6" r=".46"/>
<circle cx="52.1" cy="104.1" r=".46"/>
<circle cx="33" cy="106.7" r=".46"/>
<circle cx="71.1" cy="104.1" r=".46"/>
<circle cx="52.1" cy="116.8" r=".46"/>
<circle cx="43.2" cy="45.7" r=".51"/>
<circle cx="91.4" cy="104.1" r=".46"/>
<circle cx="88.9" cy="165.1" r=".46"/>
<circle cx="127" cy="165.1" r=".46"/>
<circle cx="88.9" cy="162.6" r=".46"/>
<circle cx="104.1" cy="104.1" r=".46"/>
<circle cx="116.8" cy="104.1" r=".46"/>
<circle cx="144.8" cy="61" r=".46"/>
<circle cx="142.2" cy="63.5" r=".46"/>
<circle cx="185.4" cy="139.7" r=".46"/>
<circle cx="198.1" cy="114.3" r=".46"/>
<circle cx="185.4" cy="116.8" r=".46"/>
<circle cx="185.4" cy="76.2" r=".46"/>
<circle cx="198.1" cy="50.8" r=".46"/>
<circle cx="185.4" cy="53.3" r=".46"/>
</g>
<g font-size="4.2" fill="#840000">
<text x="245" y="187.4">CERN-OHL-S</text>
<text x="279.3" y="187.4">v2</text>
</g>
<g font-size="2.8" fill="#840000">
<text x="178" y="190.9">Title:</text>
<text x="187.7" y="190.9">IFX9201</text>
<text x="202.2" y="190.9">based</text>
<text x="213.3" y="190.9">Arduino</text>
<text x="226.7" y="190.9">Uno</text>
<text x="234.8" y="190.9">R3</text>
<text x="241" y="190.9">motor</text>
<text x="252" y="190.9">shield</text>
</g>
<g font-size="2.1" fill="#840000">
<text x="178" y="172">To view</text>
<text x="178" y="169">This</text>
<text x="183.7" y="169">work</text>
<text x="187.8" y="172">a</text>
<text x="190.1" y="169">is</text>
<text x="190.5" y="172">copy</text>
<text x="193.3" y="169">licensed</text>
<text x="196.9" y="172">of</text>
<text x="200.4" y="172">this</text>
<text x="203.9" y="169">under</text>
<text x="205.9" y="172">license,</text>
<text x="211.5" y="169">the</text>
<text x="215.8" y="172">visit</text>
<text x="216.3" y="169">CERN-OHL-S</text>
<text x="233" y="169">v2</text>
<text x="178" y="178">SPDX-License-Identifier:</text>
<text x="178" y="175">https://ohwr.org/cern_ohl_s_v2.txt</text>
<text x="208" y="178">CERN-OHL-S-2.0</text>
<text x="178" y="184">Sheet:</text>
<text x="178" y="181.2">Eurovibes</text>
<text x="190.5" y="181.2">Benedikt</text>
<text x="201.8" y="181.2">Spranger</text>
<text x="178" y="186.7">File:</text>
<text x="184.1" y="186.7">dc_shield.kicad_sch</text>
<text x="178" y="196.9">KiCad</text>
<text x="178" y="194.1">Size:</text>
<text x="184.7" y="194.1">A4</text>
<text x="185.7" y="196.9">E.D.A.</text>
<text x="193.3" y="196.9">8.0.3</text>
<text x="200" y="194.1">Date:</text>
<text x="207" y="194.1">2024-06-29</text>
<text x="263" y="194.3">Rev:</text>
<text x="263" y="196.9">Id:</text>
<text x="267.1" y="196.9">1/1</text>
<text x="269.4" y="194.3">0.1</text>
</g>
<g font-size="1.8" fill="#840000">
<text x="35" y="11.9">1</text>
<text x="85" y="11.9">2</text>
<text x="135" y="11.9">3</text>
<text x="185" y="11.9">4</text>
<text x="235" y="11.9">5</text>
<text x="285" y="11.9">6</text>
<text x="10.3" y="35.9">A</text>
<text x="285.3" y="35.9">A</text>
<text x="10.3" y="85.9">B</text>
<text x="285.3" y="85.9">B</text>
<text x="10.3" y="135.9">C</text>
<text x="285.3" y="135.9">C</text>
<text x="10.3" y="185.9">D</text>
<text x="285.3" y="185.9">D</text>
<text x="35" y="199.9">1</text>
<text x="85" y="199.9">2</text>
<text x="135" y="199.9">3</text>
<text x="185" y="199.9">4</text>
<text x="235" y="199.9">5</text>
<text x="285" y="199.9">6</text>
</g>
<g font-size="1.8" fill="#006464">
<text x="39" y="22.5" transform="rotate(-90 39 22.5)">+12V</text>
<text x="41.9" y="22.3" transform="rotate(-90 41.9 22.3)">+5V</text>
<text x="44.4" y="22.3" transform="rotate(-90 44.4 22.3)">+3V3</text>
<text x="66.2" y="23.7">J104</text>
<text x="200.3" y="21.2">Vdrive</text>
<text x="213" y="21.2">Vdrive</text>
<text x="225.7" y="21.2">Vdrive</text>
<text x="238.4" y="21.2">Vdrive</text>
<text x="251.1" y="21.2">Vdrive</text>
<text x="263.8" y="21.2">Vdrive</text>
<text x="48.4" y="28.8">J102</text>
<text x="207" y="30.5">C107</text>
<text x="219.7" y="31.3">C108</text>
<text x="232.4" y="31.3">C109</text>
<text x="232.4" y="33.9">100n</text>
<text x="245.1" y="30.5">C110</text>
<text x="257.8" y="31.3">C111</text>
<text x="270.5" y="31.3">C112</text>
<text x="270.5" y="33.9">100n</text>
<text x="22.1" y="41.5">PWR_FLAG</text>
<text x="22.1" y="39">PWR_FLAG</text>
<text x="54.2" y="41" transform="rotate(-90 54.2 41)">Power</text>
<text x="66.9" y="41.5" transform="rotate(-90 66.9 41.5)">Digital/PWM</text>
<text x="159.3" y="39">IFX9201SGAUMA1</text>
<text x="165.1" y="36.4">U103</text>
<text x="186.7" y="37.6" transform="rotate(-90 186.7 37.6)">+3V3</text>
<text x="187.6" y="36.4">Vdrive</text>
<text x="201.2" y="44">GND</text>
<text x="213.9" y="44">GND</text>
<text x="226.6" y="44">GND</text>
<text x="239.3" y="44">GND</text>
<text x="252" y="44">GND</text>
<text x="264.7" y="44">GND</text>
<text x="214.6" y="51.7">J106</text>
<text x="41.1" y="55.5">GND</text>
<text x="48.4" y="56.7">J103</text>
<text x="66.2" y="56.7">J105</text>
<text x="74.2" y="55.5">GND</text>
<text x="189.2" y="59.3">C103</text>
<text x="201.9" y="59.3">C105</text>
<text x="214.6" y="54.2">DC</text>
<text x="189.2" y="61.8">22n</text>
<text x="201.9" y="61.8">22n</text>
<text x="54.2" y="66.8" transform="rotate(-90 54.2 66.8)">Analog</text>
<text x="66.9" y="72" transform="rotate(-90 66.9 72)">Digital/PWM</text>
<text x="183.4" y="72">GND</text>
<text x="196.1" y="72">GND</text>
<text x="183.4" y="83.4">GND</text>
<text x="114.2" y="94.8">+12V</text>
<text x="22.5" y="101.2">Vdrive</text>
<text x="23" y="98.7">J101</text>
<text x="33.9" y="98.4" transform="rotate(-90 33.9 98.4)">PWR_FLAG</text>
<text x="34.9" y="101.2">SUD50P06-15</text>
<text x="39.3" y="98.7">Q101</text>
<text x="49.1" y="97.4">Vdrive</text>
<text x="68.2" y="97.4">Vdrive</text>
<text x="77" y="101.2">VR10S12</text>
<text x="78.7" y="98.7">U101</text>
<text x="107.7" y="101.2">SS210</text>
<text x="108.3" y="98.7">D103</text>
<text x="165.1" y="99.9">U104</text>
<text x="186.7" y="101.1" transform="rotate(-90 186.7 101.1)">+3V3</text>
<text x="187.6" y="99.9">Vdrive</text>
<text x="58.4" y="105">PWR_FLAG</text>
<text x="76.5" y="105">IN</text>
<text x="82.3" y="105">OUT</text>
<text x="123.2" y="105">PWR_FLAG</text>
<text x="159.3" y="102.5">IFX9201SGAUMA1</text>
<text x="54.6" y="110.1">D102</text>
<text x="54.6" y="112.6">SMBJ5344B</text>
<text x="73.7" y="112.6">C102</text>
<text x="82.1" y="109" transform="rotate(-90 82.1 109)">GND</text>
<text x="94" y="112.6">C113</text>
<text x="106.7" y="112.6">C114</text>
<text x="31" y="115.2">GND</text>
<text x="214.6" y="115.2">J107</text>
<text x="214.6" y="117.7">DC</text>
<text x="54.6" y="122.8">R101</text>
<text x="54.6" y="125.3">10k</text>
<text x="69.1" y="122.8">GND</text>
<text x="79.2" y="120.2">GND</text>
<text x="89.4" y="122.8">GND</text>
<text x="102.1" y="122.8">GND</text>
<text x="189.2" y="122.8">C104</text>
<text x="189.2" y="125.3">22n</text>
<text x="201.9" y="122.8">C106</text>
<text x="201.9" y="125.3">22n</text>
<text x="50" y="135.5">GND</text>
<text x="183.4" y="135.5">GND</text>
<text x="196.1" y="135.5">GND</text>
<text x="47.9" y="148.2">Vdrive</text>
<text x="60.6" y="148.2">Vdrive</text>
<text x="102.8" y="149.3" transform="rotate(-90 102.8 149.3)">+3V3</text>
<text x="128.2" y="149.3" transform="rotate(-90 128.2 149.3)">+3V3</text>
<text x="183.4" y="146.9">GND</text>
<text x="103.8" y="153.3">U102</text>
<text x="103.8" y="155.8">AT24C256C-SSHL-T</text>
<text x="38.6" y="160.9">SMAJ24CA</text>
<text x="43.1" y="158.3">D101</text>
<text x="67.3" y="158.3">C101</text>
<text x="94.5" y="160.9">A0</text>
<text x="102.5" y="161.8" transform="rotate(-90 102.5 161.8)">VCC</text>
<text x="104.9" y="160.9">SDA</text>
<text x="129.5" y="158.3">R103</text>
<text x="129.5" y="160.9">10k</text>
<text x="94.5" y="163.4">A1</text>
<text x="94.5" y="166">A2</text>
<text x="102.5" y="167.1" transform="rotate(-90 102.5 167.1)">GND</text>
<text x="105" y="163.4">SCL</text>
<text x="105.8" y="166">WP</text>
<text x="48.8" y="171">GND</text>
<text x="66" y="168.5">R102</text>
<text x="66" y="171">1R1</text>
<text x="86.9" y="173.6">GND</text>
<text x="128.3" y="172.3">JP101</text>
<text x="99.6" y="178.7">GND</text>
<text x="128.3" y="174.9">enable</text>
<text x="61.5" y="181.2">GND</text>
<text x="125" y="186.3">GND</text>
</g>
<g font-size="1.8" fill="#a90000">
<text x="71" y="25.1">1</text>
<text x="71" y="27.7">2</text>
<text x="46.9" y="30.2">1</text>
<text x="46.9" y="32.8">2</text>
<text x="46.9" y="35.3">3</text>
<text x="71" y="30.2">3</text>
<text x="71" y="32.8">4</text>
<text x="71" y="35.3">5</text>
<text x="46.9" y="37.8">4</text>
<text x="46.9" y="40.4">5</text>
<text x="71" y="37.8">6</text>
<text x="71" y="40.4">7</text>
<text x="46.9" y="42.9">6</text>
<text x="46.9" y="45.5">7</text>
<text x="71" y="42.9">8</text>
<text x="71" y="45.5">9</text>
<text x="46.9" y="48">8</text>
<text x="70.4" y="48">10</text>
<text x="208.2" y="50.5">1</text>
<text x="208.2" y="53.1">2</text>
<text x="46.9" y="58.2">1</text>
<text x="71" y="58.2">1</text>
<text x="46.9" y="60.7">2</text>
<text x="46.9" y="63.2">3</text>
<text x="46.9" y="65.8">4</text>
<text x="71" y="60.7">2</text>
<text x="71" y="63.2">3</text>
<text x="71" y="65.8">4</text>
<text x="46.9" y="68.3">5</text>
<text x="46.9" y="70.9">6</text>
<text x="71" y="68.3">5</text>
<text x="71" y="70.9">6</text>
<text x="71" y="73.4">7</text>
<text x="71" y="75.9">8</text>
<text x="27.9" y="106.4">1</text>
<text x="27.9" y="103.9">2</text>
<text x="37.4" y="103.9">2</text>
<text x="45" y="103.9">3</text>
<text x="74.2" y="103.9">1</text>
<text x="86.9" y="103.9">3</text>
<text x="41.7" y="111.2" transform="rotate(-90 41.7 111.2)">1</text>
<text x="81" y="111.2" transform="rotate(-90 81 111.2)">2</text>
<text x="208.2" y="114">1</text>
<text x="208.2" y="116.6">2</text>
<text x="92" y="159.8">1</text>
<text x="101.3" y="156.9" transform="rotate(-90 101.3 156.9)">8</text>
<text x="109.8" y="159.8">5</text>
<text x="92" y="162.3">2</text>
<text x="92" y="164.8">3</text>
<text x="109.8" y="162.3">6</text>
<text x="109.8" y="164.8">7</text>
<text x="101.3" y="169.6" transform="rotate(-90 101.3 169.6)">4</text>
</g>
<g font-size="1.8" fill="#0f0f0f">
<text x="79" y="27.4">SDA/A4</text>
<text x="79" y="24.9">SCL/A5</text>
<text x="81.6" y="29.9">AREF</text>
<text x="30.5" y="35">~{RESET}</text>
<text x="30.5" y="32.5">IOREF</text>
<text x="83.7" y="35">13</text>
<text x="82.8" y="40.1">*11</text>
<text x="83.7" y="37.6">12</text>
<text x="82.8" y="42.6">*10</text>
<text x="84" y="45.2">*9</text>
<text x="84.9" y="47.7">8</text>
<text x="33" y="57.9">A0</text>
<text x="84.9" y="57.9">7</text>
<text x="33" y="63">A2</text>
<text x="33" y="60.4">A1</text>
<text x="33" y="65.5">A3</text>
<text x="84" y="63">*5</text>
<text x="84" y="60.4">*6</text>
<text x="84.9" y="65.5">4</text>
<text x="84" y="68">*3</text>
<text x="84.9" y="70.6">2</text>
<text x="81.1" y="75.7">RX/0</text>
<text x="81.4" y="73.1">TX/1</text>
<text x="30.5" y="103.6">Vin</text>
<text x="114.3" y="159.5">SDA/A4</text>
<text x="114.3" y="162">SCL/A5</text>
</g>
<g font-size="1.8" fill="#0000c2">
<text x="177.5" y="164.9">*</text>
<text x="179.7" y="164.9">Indicates</text>
<text x="189.4" y="164.9">a</text>
<text x="191.8" y="164.9">PWM-capable</text>
<text x="206.1" y="164.9">pin</text>
</g>
<g font-size="1.4" fill="#006464">
<text x="173.6" y="43.9">VSO</text>
<text x="174.7" y="46.5">VS</text>
<text x="158.5" y="51.5">DIS</text>
<text x="172.7" y="51.5">OUT1</text>
<text x="158.5" y="54.1">DIR</text>
<text x="158.5" y="56.6">PWM</text>
<text x="172.7" y="54.1">OUT2</text>
<text x="158.5" y="64.2">SCK</text>
<text x="158.5" y="61.7">~{CS}</text>
<text x="158.5" y="69.3">SO</text>
<text x="158.5" y="66.8">SI</text>
<text x="173.4" y="76.9">GND</text>
<text x="174.6" y="74.4">EP</text>
<text x="173.6" y="107.4">VSO</text>
<text x="174.7" y="110">VS</text>
<text x="158.5" y="117.6">DIR</text>
<text x="158.5" y="115">DIS</text>
<text x="172.7" y="115">OUT1</text>
<text x="172.7" y="117.6">OUT2</text>
<text x="158.5" y="120.1">PWM</text>
<text x="158.5" y="125.2">~{CS}</text>
<text x="158.5" y="127.7">SCK</text>
<text x="158.5" y="130.3">SI</text>
<text x="158.5" y="132.8">SO</text>
<text x="174.6" y="137.9">EP</text>
<text x="173.4" y="140.4">GND</text>
</g>
<g font-size="1.4" fill="#a90000">
<text x="179.7" y="42.9">2</text>
<text x="179.7" y="45.5">4</text>
<text x="153.8" y="50.5">11</text>
<text x="154.3" y="53.1">1</text>
<text x="179.7" y="50.5">5</text>
<text x="179.7" y="53.1">7</text>
<text x="153.8" y="55.6">12</text>
<text x="153.8" y="63.2">10</text>
<text x="154.3" y="65.8">8</text>
<text x="154.3" y="60.7">9</text>
<text x="154.3" y="68.3">3</text>
<text x="178.5" y="73.4">13.1</text>
<text x="179.2" y="73.4">132</text>
<text x="179.7" y="75.9">6</text>
<text x="179.7" y="106.4">2</text>
<text x="179.7" y="109">4</text>
<text x="153.8" y="114">11</text>
<text x="153.8" y="119.1">12</text>
<text x="154.3" y="116.6">1</text>
<text x="179.7" y="114">5</text>
<text x="179.7" y="116.6">7</text>
<text x="154.3" y="124.2">9</text>
<text x="153.8" y="126.7">10</text>
<text x="154.3" y="131.8">3</text>
<text x="154.3" y="129.3">8</text>
<text x="178.5" y="136.9">13.1</text>
<text x="179.2" y="136.9">132</text>
<text x="179.7" y="139.4">6</text>
</g>
</svg>
